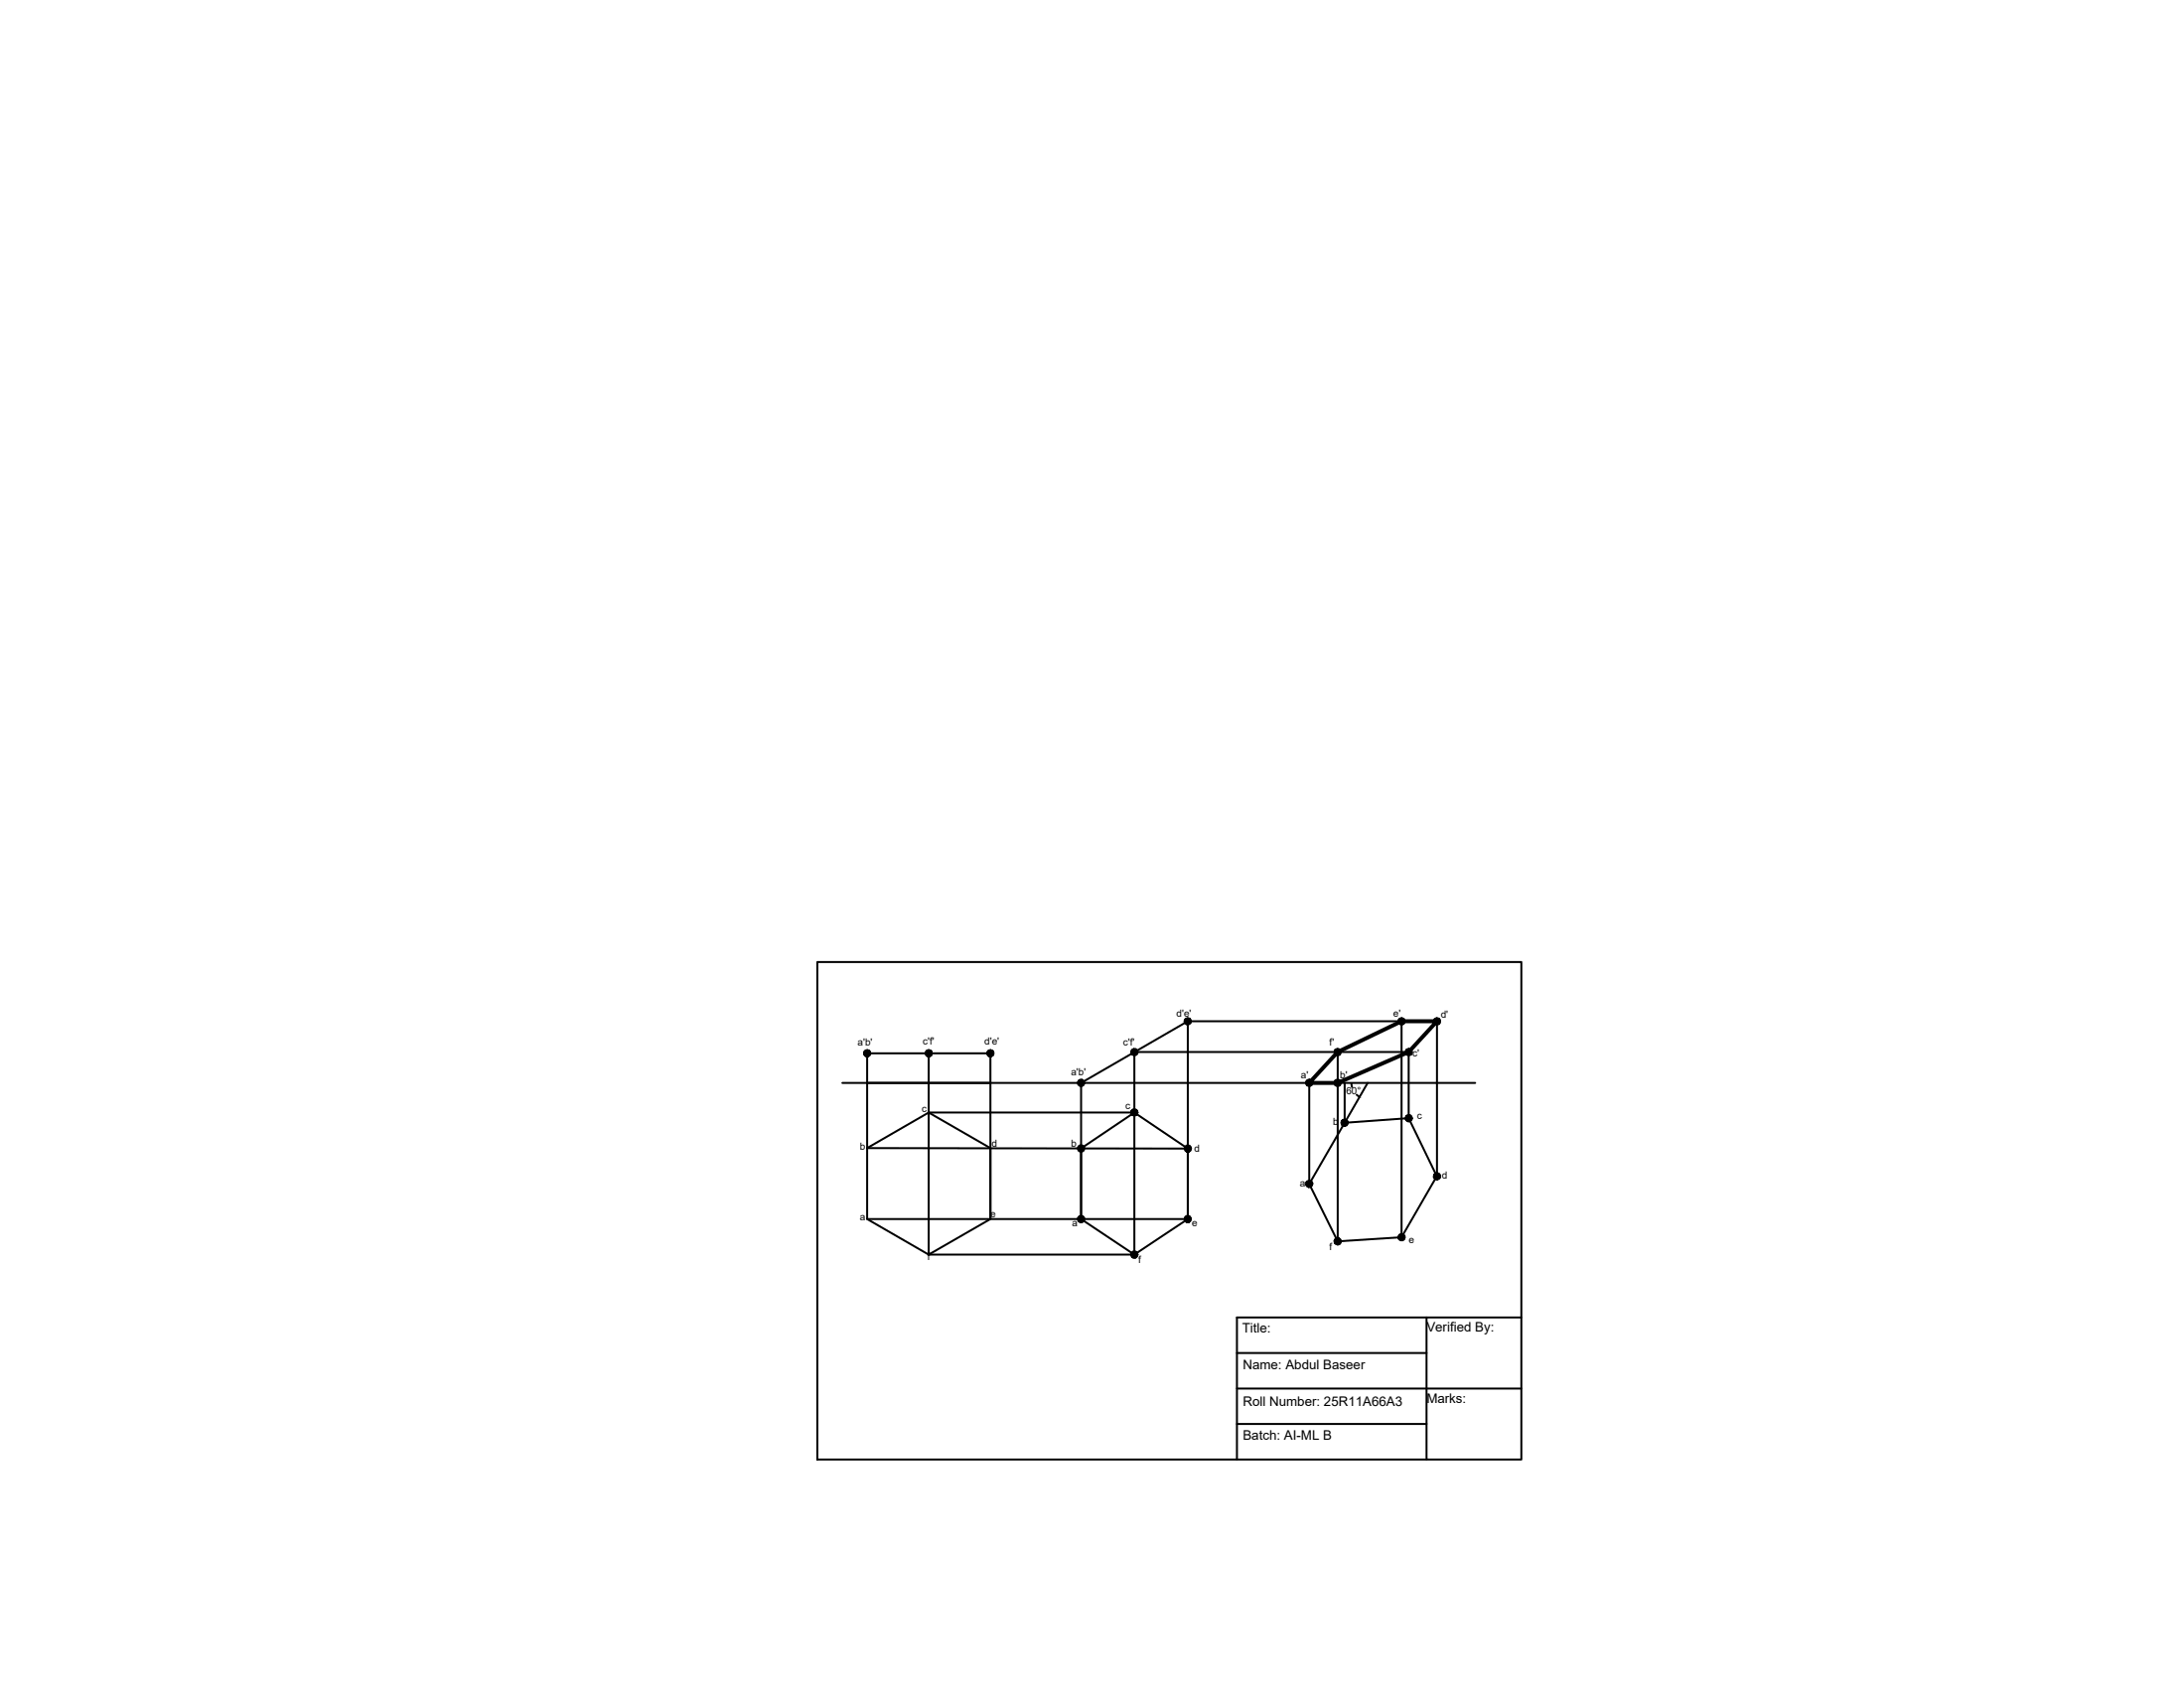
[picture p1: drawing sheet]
<svg xmlns="http://www.w3.org/2000/svg" width="279mm" height="216mm" viewBox="0 0 279 216" stroke-linecap="round" stroke-linejoin="round" font-family="sans-serif">
<!-- layer: 0 -->
<g fill="none" stroke="#000" stroke-width=".25">
<path d="M104.6 123.1h90v63.7h-90zM107.8 138.6h80.9M118.8 134.8v25.8h26.3M152 130.7h31.8v19.8M152 130.7l-13.7 7.9v17.4M152 130.7v25.3h-41.1M167.5 138.6v12.9M171.1 134.6v24.3M172 138.6v5.3M172.9 138.6l.1 .5M175 138.6l-3 5.1M179.3 130.7v27.6"/>
<path d="M110.9 146.9l7.9-4.5 7.9 4.5v9.1l-7.9 4.6-7.9-4.6zM118.8 142.4h26.3M138.3 147l6.8-4.6 6.9 4.6v9l-6.9 4.6-6.8-4.6zM152 147l-41.1-.1v-12.1h15.8v21.2M172 143.7l8.2-.6 3.6 7.4-4.5 7.8-8.2 .6-3.6-7.4zM173.6 140.1l.3 .2M180.2 143.3v-8.7h-35.1v26M158.2 173.2h24.3M158.2 177.7h36.4M182.5 168.6v18.2M194.6 168.6h-36.4v18.2M158.2 182.2h24.3"/>
</g>
<g fill="#000" stroke="#000" stroke-width=".13">
<path d="M110.9 134.8h.5v.2zM118.8 134.8h.5l-.1 .2zM126.7 134.8h.4v.2zM138.3 138.6l.4-.2v.1zM145.1 134.6l.4-.2 .1 .2zM152 130.7l.3-.2 .1 .2zM167.5 138.6h.4v.2zM171.1 134.6h.5l-.1 .2zM171.1 138.6h.5l-.1 .2zM179.3 130.7h.5l-.1 .2zM180.2 134.6h.5l-.1 .2zM183.8 130.7h.5v.2z"/>
<path d="M138.3 156h.4v.2zM138.3 147h.4v.1zM145.1 142.4h.5l-.1 .2zM152 156h.4v.2zM152 147h.4v.2zM167.5 151.5l.4 .2-.1 .2zM171.1 158.9l.4 .2-.1 .1zM172 143.7l.4 .2-.1 .2zM173.9 140.3v.1zM179.3 158.3l.4 .3-.1 .1zM180.2 143.1l.4 .2-.1 .2zM183.8 150.5l.4 .3-.1 .1z"/>
<path d="M145.1 160.6h.5l-.1 .1z"/>
<path d="M110.5 135l.1 .1 .3-.3zM110.6 135.1l.3-.3-.1 .4zM110.9 134.8l-.1 .4h.1z"/>
<path d="M110.6 134.5l-.1 .1 .4 .2zM110.5 134.6l.4 .2h-.4zM110.5 134.8v.2l.4-.2z"/>
<path d="M110.9 134.8v.4h.2zM110.9 134.8l.4 .3-.2 .1zM110.9 134.8l.4 .3 .1-.1z"/>
<path d="M110.9 134.3v.5l.2-.4zM110.8 134.4l.1-.1v.5zM110.6 134.5l.3 .3-.1-.4z"/>
<path d="M110.9 134.8h.5v-.2zM111.3 134.5l.1 .1-.5 .2zM111.1 134.4l-.2 .4 .4-.3z"/>
<path d="M118.4 135l.1 .1 .3-.3zM118.5 135.1l.3-.3-.2 .4zM118.8 134.8l-.2 .4h.2z"/>
<path d="M118.5 134.5l-.1 .1 .4 .2zM118.4 134.6l.4 .2h-.4zM118.4 134.8v.2l.4-.2z"/>
<path d="M118.8 134.8v.4h.2zM118.8 134.8l.3 .3-.1 .1zM118.8 134.8l.3 .3 .1-.1z"/>
<path d="M118.8 134.3v.5l.2-.4zM118.6 134.4l.2-.1v.5zM118.5 134.5l.3 .3-.2-.4z"/>
<path d="M118.8 134.8h.5l-.1-.2zM118.8 134.8l.3-.3 .1 .1zM119 134.4l-.2 .4 .3-.3z"/>
<path d="M126.3 135l.1 .1 .3-.3zM126.4 135.1l.3-.3-.2 .4zM126.7 134.8l-.2 .4h.2z"/>
<path d="M126.4 134.5l-.1 .1 .4 .2zM126.3 134.6l.4 .2h-.5zM126.2 134.8l.1 .2 .4-.2z"/>
<path d="M126.7 134.8v.4h.2zM126.7 134.8l.3 .3-.1 .1zM126.7 134.8l.3 .3 .1-.1z"/>
<path d="M126.7 134.3v.5l.2-.4zM126.5 134.4l.2-.1v.5zM126.4 134.5l.3 .3-.2-.4z"/>
<path d="M126.7 134.8h.4v-.2zM127 134.5l.1 .1-.4 .2zM126.9 134.4l-.2 .4 .3-.3z"/>
<path d="M137.9 138.5v.1h.4zM137.9 138.6h.4l-.4 .2zM137.9 138.8l.1 .2 .3-.4z"/>
<path d="M138.3 138.6l-.3 .4h.2zM138.3 138.6l.1 .4h-.2zM138.3 138.6l.1 .4h.1z"/>
<path d="M138.1 138.2l.2 .4-.1-.5zM137.9 138.3l.2-.1 .2 .4zM137.9 138.3v.2l.4 .1z"/>
<path d="M138.3 138.6l.2 .4 .2-.1zM138.3 138.6l.4 .1v.2zM138.3 138.6l.4 .1v-.2z"/>
<path d="M138.6 138.2l-.3 .4 .4-.2zM138.4 138.1l.2 .1-.3 .4zM138.2 138.1l.1 .5 .1-.5z"/>
<path d="M144.7 134.5v.2l.4-.1zM144.7 134.7l.4-.1-.4 .3zM144.7 134.9l.1 .1 .3-.4z"/>
<path d="M145.1 134.6l-.3 .4 .2 .1zM145.1 134.6l.1 .5h-.2zM145.1 134.6l.1 .5 .2-.1z"/>
<path d="M144.9 134.3l.2 .3v-.4zM144.8 134.4l.1-.1 .2 .3zM144.8 134.4l-.1 .1 .4 .1z"/>
<path d="M145.1 134.6l.3 .4 .1-.1zM145.1 134.6l.5 .2-.1 .1zM145.1 134.6l.5 .2v-.2z"/>
<path d="M145.4 134.3l-.3 .3 .4-.2zM145.2 134.2l.2 .1-.3 .3zM145.1 134.2v.4l.1-.4z"/>
<path d="M151.5 130.6v.2l.5-.1zM151.5 130.8l.5-.1-.4 .2zM151.6 130.9l.1 .2 .3-.4z"/>
<path d="M152 130.7l-.3 .4h.1zM152 130.7v.5l-.2-.1zM152 130.7v.5l.2-.1z"/>
<path d="M151.7 130.3l.3 .4-.1-.4zM151.6 130.4l.1-.1 .3 .4zM151.6 130.4l-.1 .2 .5 .1z"/>
<path d="M152 130.7l.2 .4 .1-.1zM152 130.7l.4 .1-.1 .2zM152 130.7l.4 .1v-.1z"/>
<path d="M152.2 130.3l-.2 .4 .3-.2zM152.1 130.3h.1l-.2 .4zM151.9 130.3l.1 .4 .1-.4z"/>
<path d="M167.1 138.8l.1 .1 .3-.3zM167.2 138.9l.3-.3-.2 .4zM167.5 138.6l-.2 .4h.2z"/>
<path d="M167.2 138.3l-.1 .1 .4 .2zM167.1 138.4l.4 .2h-.5zM167 138.6l.1 .2 .4-.2z"/>
<path d="M167.5 138.6v.4h.2zM167.5 138.6l.3 .3-.1 .1zM167.5 138.6l.3 .3 .1-.1z"/>
<path d="M167.5 138.1v.5l.2-.4zM167.3 138.2l.2-.1v.5zM167.2 138.3l.3 .3-.2-.4z"/>
<path d="M167.5 138.6h.4v-.2zM167.8 138.3l.1 .1-.4 .2zM167.7 138.2l-.2 .4 .3-.3z"/>
<path d="M170.7 134.8l.1 .2 .3-.4zM170.8 135l.3-.4-.2 .5zM171.1 134.6l-.2 .5h.2z"/>
<path d="M170.7 138.8l.1 .1 .3-.3zM170.8 138.9l.3-.3-.2 .4zM171.1 138.6l-.2 .4h.2z"/>
<path d="M170.8 134.3l-.1 .2 .4 .1zM170.7 134.5l.4 .1h-.4zM170.7 134.6v.2l.4-.2z"/>
<path d="M170.8 138.3l-.1 .1 .4 .2zM170.7 138.4l.4 .2h-.4zM170.7 138.6v.2l.4-.2z"/>
<path d="M171.1 134.6v.5h.2zM171.1 134.6l.4 .4-.2 .1zM171.1 134.6l.4 .4v-.2z"/>
<path d="M171.1 138.6v.4h.2zM171.1 138.6l.4 .3-.2 .1zM171.1 138.6l.4 .3v-.1z"/>
<path d="M171.1 134.2v.4l.2-.4zM170.9 134.2h.2v.4zM170.8 134.3l.3 .3-.2-.4z"/>
<path d="M171.1 138.1v.5l.2-.4zM170.9 138.2l.2-.1v.5zM170.8 138.3l.3 .3-.2-.4z"/>
<path d="M171.1 134.6h.5l-.1-.1zM171.1 134.6l.4-.3v.2zM171.3 134.2l-.2 .4 .4-.3z"/>
<path d="M171.1 138.6h.5l-.1-.2zM171.5 138.3v.1l-.4 .2zM171.3 138.2l-.2 .4 .4-.3z"/>
<path d="M178.9 130.9l.1 .1 .3-.3zM179.3 130.7l-.2 .4-.1-.1zM179.3 130.7l-.2 .4 .2 .1z"/>
<path d="M179 130.4l-.1 .1 .4 .2zM178.9 130.5l.4 .2h-.4zM178.9 130.7v.2l.4-.2z"/>
<path d="M179.3 130.7v.5l.2-.1zM179.3 130.7l.3 .3-.1 .1zM179.3 130.7l.3 .3 .1-.1z"/>
<path d="M179.3 130.3v.4l.2-.4zM179.1 130.3h.2v.4zM179 130.4l.3 .3-.2-.4z"/>
<path d="M179.3 130.7h.5l-.1-.2zM179.3 130.7l.3-.3 .1 .1zM179.5 130.3l-.2 .4 .3-.3z"/>
<path d="M179.8 134.8l.1 .2 .3-.4zM180.2 134.6l-.2 .5-.1-.1zM180.2 134.6l-.2 .5h.2z"/>
<path d="M179.9 134.3l-.1 .2 .4 .1zM179.8 134.5l.4 .1h-.4zM179.8 134.6v.2l.4-.2z"/>
<path d="M180.2 134.6v.5h.2zM180.2 134.6l.4 .4-.2 .1zM180.2 134.6l.4 .4v-.2z"/>
<path d="M180.2 134.2v.4l.2-.4zM180 134.2h.2v.4zM179.9 134.3l.3 .3-.2-.4z"/>
<path d="M180.2 134.6h.5l-.1-.1zM180.2 134.6l.4-.3v.2zM180.4 134.2l-.2 .4 .4-.3z"/>
<path d="M183.4 130.9l.1 .1 .3-.3zM183.8 130.7l-.1 .4-.2-.1zM183.8 130.7l-.1 .4 .1 .1z"/>
<path d="M183.5 130.4l-.1 .1 .4 .2zM183.4 130.5l.4 .2h-.4zM183.4 130.7v.2l.4-.2z"/>
<path d="M183.8 130.7v.5l.2-.1zM183.8 130.7l.4 .3-.2 .1zM183.8 130.7l.4 .3 .1-.1z"/>
<path d="M183.8 130.3v.4l.2-.4zM183.7 130.3h.1v.4zM183.5 130.4l.3 .3-.1-.4z"/>
<path d="M183.8 130.7h.5v-.2zM183.8 130.7l.4-.3 .1 .1zM184 130.3l-.2 .4 .4-.3z"/>
<path d="M137.9 156.2l.1 .1 .3-.3zM138 156.3l.3-.3-.2 .4zM138.3 156l-.2 .4 .2 .1z"/>
<path d="M137.9 147.1l.1 .2 .3-.3zM138 147.3l.3-.3-.2 .4zM138.3 147l-.2 .4h.2z"/>
<path d="M138 155.7l-.1 .1 .4 .2zM137.9 155.8l.4 .2h-.5zM137.8 156l.1 .2 .4-.2z"/>
<path d="M138 146.7l-.1 .1 .4 .2zM137.9 146.8l.4 .2h-.5zM137.8 147l.1 .1 .4-.1z"/>
<path d="M138.3 156v.5l.2-.1zM138.3 156l.3 .3-.1 .1zM138.3 156l.3 .3 .1-.1z"/>
<path d="M138.3 147v.4h.2zM138.3 147l.3 .3-.1 .1zM138.3 147l.3 .3 .1-.2z"/>
<path d="M138.3 155.6v.4l.2-.4zM138.1 155.6h.2v.4zM138 155.7l.3 .3-.2-.4z"/>
<path d="M138.3 146.5v.5l.2-.4zM138.1 146.6l.2-.1v.5zM138 146.7l.3 .3-.2-.4z"/>
<path d="M138.3 156h.4v-.2zM138.3 156l.3-.3 .1 .1zM138.5 155.6l-.2 .4 .3-.3z"/>
<path d="M138.3 147h.4v-.2zM138.3 147l.3-.3 .1 .1zM138.5 146.6l-.2 .4 .3-.3z"/>
<path d="M144.7 142.6l.1 .1 .3-.3zM144.8 142.7l.3-.3-.2 .4zM145.1 142.4l-.2 .4h.2z"/>
<path d="M144.8 142l-.1 .2 .4 .2zM144.7 142.2l.4 .2h-.4zM144.7 142.4v.2l.4-.2z"/>
<path d="M145.1 142.4v.4h.2zM145.1 142.4l.3 .3-.1 .1zM145.1 142.4l.3 .3 .1-.1z"/>
<path d="M145.1 141.9v.5l.2-.4zM144.9 142l.2-.1v.5zM144.8 142l.3 .4-.2-.4z"/>
<path d="M145.1 142.4h.5l-.1-.2zM145.4 142l.1 .2-.4 .2zM145.3 142l-.2 .4 .3-.4z"/>
<path d="M151.5 156.2l.1 .1 .4-.3zM151.6 156.3l.4-.3-.2 .4zM152 156l-.2 .4 .2 .1z"/>
<path d="M151.6 147.2v.1l.4-.3zM151.6 147.3l.4-.3-.2 .4zM152 147l-.2 .4 .2 .1z"/>
<path d="M151.6 155.7l-.1 .1 .5 .2zM151.5 155.8l.5 .2h-.5zM151.5 156v.2l.5-.2z"/>
<path d="M151.6 146.7v.1l.4 .2zM151.6 146.8l.4 .2h-.5zM151.5 147l.1 .2 .4-.2z"/>
<path d="M152 156v.5l.1-.1zM152 156l.3 .3-.2 .1zM152 156l.3 .3 .1-.1z"/>
<path d="M152 147v.5l.1-.1zM152 147l.3 .3-.2 .1zM152 147l.3 .3 .1-.1z"/>
<path d="M152 155.6v.4l.1-.4zM151.8 155.6h.2v.4zM151.6 155.7l.4 .3-.2-.4z"/>
<path d="M152 146.6v.4l.1-.4zM151.8 146.6h.2v.4zM151.6 146.7l.4 .3-.2-.4z"/>
<path d="M152 156h.4v-.2zM152 156l.3-.3 .1 .1zM152.1 155.6l-.1 .4 .3-.3z"/>
<path d="M152 147h.4v-.2zM152 147l.3-.3 .1 .1zM152.1 146.6l-.1 .4 .3-.3z"/>
<path d="M167 151.5v.1l.5-.1zM167 151.6l.5-.1-.4 .3zM167.1 151.8l.2 .1 .2-.4z"/>
<path d="M167.5 151.5l-.2 .4 .1 .1zM167.5 151.5l.1 .4-.2 .1zM167.5 151.5l.1 .4h.2z"/>
<path d="M167.2 151.2l.3 .3-.1-.4zM167.2 151.2l.3 .3-.4-.2zM167.1 151.3l-.1 .2h.5z"/>
<path d="M167.7 151.1l-.2 .4 .4-.3zM167.6 151.1h.1l-.2 .4zM167.4 151.1l.1 .4 .1-.4z"/>
<path d="M167.5 151.5l.4 .2v-.1zM167.5 151.5l.4-.1v.2zM167.5 151.5l.4-.1v-.2z"/>
<path d="M170.7 158.8v.2l.4-.1zM170.7 159l.4-.1-.3 .2zM170.8 159.1l.1 .2 .2-.4z"/>
<path d="M171.1 158.9l-.2 .4h.2zM171.1 158.9l.1 .4h-.1zM171.1 158.9l.1 .4 .2-.1z"/>
<path d="M170.8 158.5l.3 .4-.1-.5zM170.8 158.5l.3 .4-.4-.3zM170.7 158.6v.2l.4 .1z"/>
<path d="M171.3 158.5l-.2 .4 .4-.3zM171.2 158.4l.1 .1-.2 .4zM171 158.4l.1 .5 .1-.5z"/>
<path d="M171.1 158.9l.4 .2 .1-.2zM171.1 158.9l.5-.2v.2zM171.1 158.9l.5-.2-.1-.1z"/>
<path d="M171.6 143.6v.2l.4-.1zM171.6 143.8l.4-.1-.4 .3zM171.6 144l.2 .1 .2-.4z"/>
<path d="M172 143.7l-.2 .4h.2zM172 143.7l.1 .4h-.1zM172 143.7l.1 .4h.2z"/>
<path d="M171.7 143.3l.3 .4-.1-.5zM171.7 143.3l.3 .4-.4-.2zM171.6 143.5v.1l.4 .1z"/>
<path d="M172.2 143.3l-.2 .4 .4-.3zM172.1 143.2l.1 .1-.2 .4zM171.9 143.2l.1 .5 .1-.5z"/>
<path d="M172 143.7l.4 .2 .1-.2zM172 143.7l.4-.1 .1 .1zM172 143.7l.4-.1v-.2z"/>
<path d="M178.9 158.3v.1l.4-.1zM178.9 158.4l.4-.1-.4 .3zM178.9 158.6l.2 .1 .2-.4z"/>
<path d="M179.3 158.3l-.2 .4 .1 .1zM179.3 158.3l.1 .5h-.2zM179.3 158.3l.1 .5 .2-.1z"/>
<path d="M179 158l.3 .3-.1-.4zM179 158l.3 .3-.4-.2zM178.9 158.1v.2h.4z"/>
<path d="M179.5 157.9l-.2 .4 .4-.2zM179.4 157.9h.1l-.2 .4zM179.2 157.9l.1 .4 .1-.4z"/>
<path d="M179.3 158.3l.4 .3v-.2zM179.3 158.3l.4-.1v.2zM179.3 158.3l.4-.1v-.1z"/>
<path d="M179.8 143.1v.1l.4-.1zM179.8 143.2l.4-.1-.3 .3zM179.9 143.4l.1 .1 .2-.4z"/>
<path d="M180.2 143.1l-.2 .4 .2 .1zM180.2 143.1l.1 .4-.1 .1zM180.2 143.1l.1 .4h.2z"/>
<path d="M179.9 142.7l.3 .4-.1-.4zM179.9 142.7l.3 .4-.4-.2zM179.8 142.9v.2h.4z"/>
<path d="M180.4 142.7l-.2 .4 .4-.3zM180.3 142.7h.1l-.2 .4zM180.1 142.7l.1 .4 .1-.4z"/>
<path d="M180.2 143.1l.4 .2 .1-.1zM180.2 143.1l.5-.1v.2zM180.2 143.1l.5-.1-.1-.2z"/>
<path d="M183.4 150.5v.2l.4-.2zM183.4 150.7l.4-.2-.3 .3zM183.5 150.8l.1 .1 .2-.4z"/>
<path d="M183.8 150.5l-.2 .4 .2 .1zM183.8 150.5l.1 .5h-.1zM183.8 150.5l.1 .5 .2-.1z"/>
<path d="M183.6 150.2l.2 .3-.1-.4zM183.6 150.2l.2 .3-.4-.2zM183.4 150.3v.2h.4z"/>
<path d="M184.1 150.1l-.3 .4 .4-.2zM183.9 150.1h.2l-.3 .4zM183.7 150.1l.1 .4 .1-.4z"/>
<path d="M183.8 150.5l.4 .3 .1-.2zM183.8 150.5l.5-.1v.2zM183.8 150.5l.5-.1-.1-.1z"/>
<path d="M144.7 160.7l.1 .2 .3-.3zM144.8 160.9l.3-.3-.2 .4zM145.1 160.6l-.2 .4h.2z"/>
<path d="M144.8 160.2l-.1 .2 .4 .2zM144.7 160.4l.4 .2h-.4zM144.7 160.6v.1l.4-.1z"/>
<path d="M145.1 160.6v.4h.2zM145.1 160.6l.3 .3-.1 .1zM145.1 160.6l.3 .3 .1-.2z"/>
<path d="M145.1 160.1v.5l.2-.5zM144.9 160.1h.2v.5zM144.8 160.2l.3 .4-.2-.5z"/>
<path d="M145.1 160.6h.5l-.1-.2zM145.1 160.6l.3-.4 .1 .2zM145.3 160.1l-.2 .5 .3-.4z"/>
</g>
<path d="M171.1 134.6l8.2-3.9h4.5l-3.6 3.9-9.1 4h-3.6z" fill="none" stroke="#000" stroke-width=".51"/>
<g font-size="1.7">
<text x="158.9" y="170.5">Title:</text>
<text x="182.5" y="170.4">Verified By:</text>
<text x="159" y="175.3">Name: Abdul Baseer</text>
<text x="159" y="180">Roll Number: 25R11A66A3</text>
<text x="182.5" y="179.5">Marks:</text>
<text x="159" y="184.2">Batch: AI-ML B</text>
</g>
<g font-size="1.3">
<text x="150.5" y="130.1">d'e'</text>
<text x="178.2" y="130.1">e'</text>
<text x="184.3" y="130.2">d'</text>
<text x="109.7" y="133.9">a'b'</text>
<text x="118.1" y="133.7">c'f'</text>
<text x="125.9" y="133.7">d'e'</text>
<text x="137" y="137.7">a'b'</text>
<text x="143.7" y="133.9">c'f'</text>
<text x="166.4" y="138">a'</text>
<text x="170.1" y="133.9">f'</text>
<text x="171.4" y="138">b'</text>
<text x="180.7" y="135.2">c'</text>
<text x="117.9" y="142.4">c</text>
<text x="144" y="141.9">c</text>
<text x="172.2" y="140.1">60°</text>
<text x="181.3" y="143.2">c</text>
<text x="110" y="147.2">b</text>
<text x="126.9" y="146.8">d</text>
<text x="137" y="146.8">b</text>
<text x="152.8" y="147.4">d</text>
<text x="170.5" y="144">b</text>
<text x="126.7" y="155.8">e</text>
<text x="166.3" y="151.9">a</text>
<text x="184.5" y="150.8">d</text>
<text x="110" y="156.2">a</text>
<text x="118.7" y="161.3">f</text>
<text x="137.2" y="156.9">a</text>
<text x="145.6" y="161.6">f</text>
<text x="152.5" y="156.9">e</text>
<text x="170.1" y="159.9">f</text>
<text x="180.2" y="159">e</text>
</g>
</svg>
